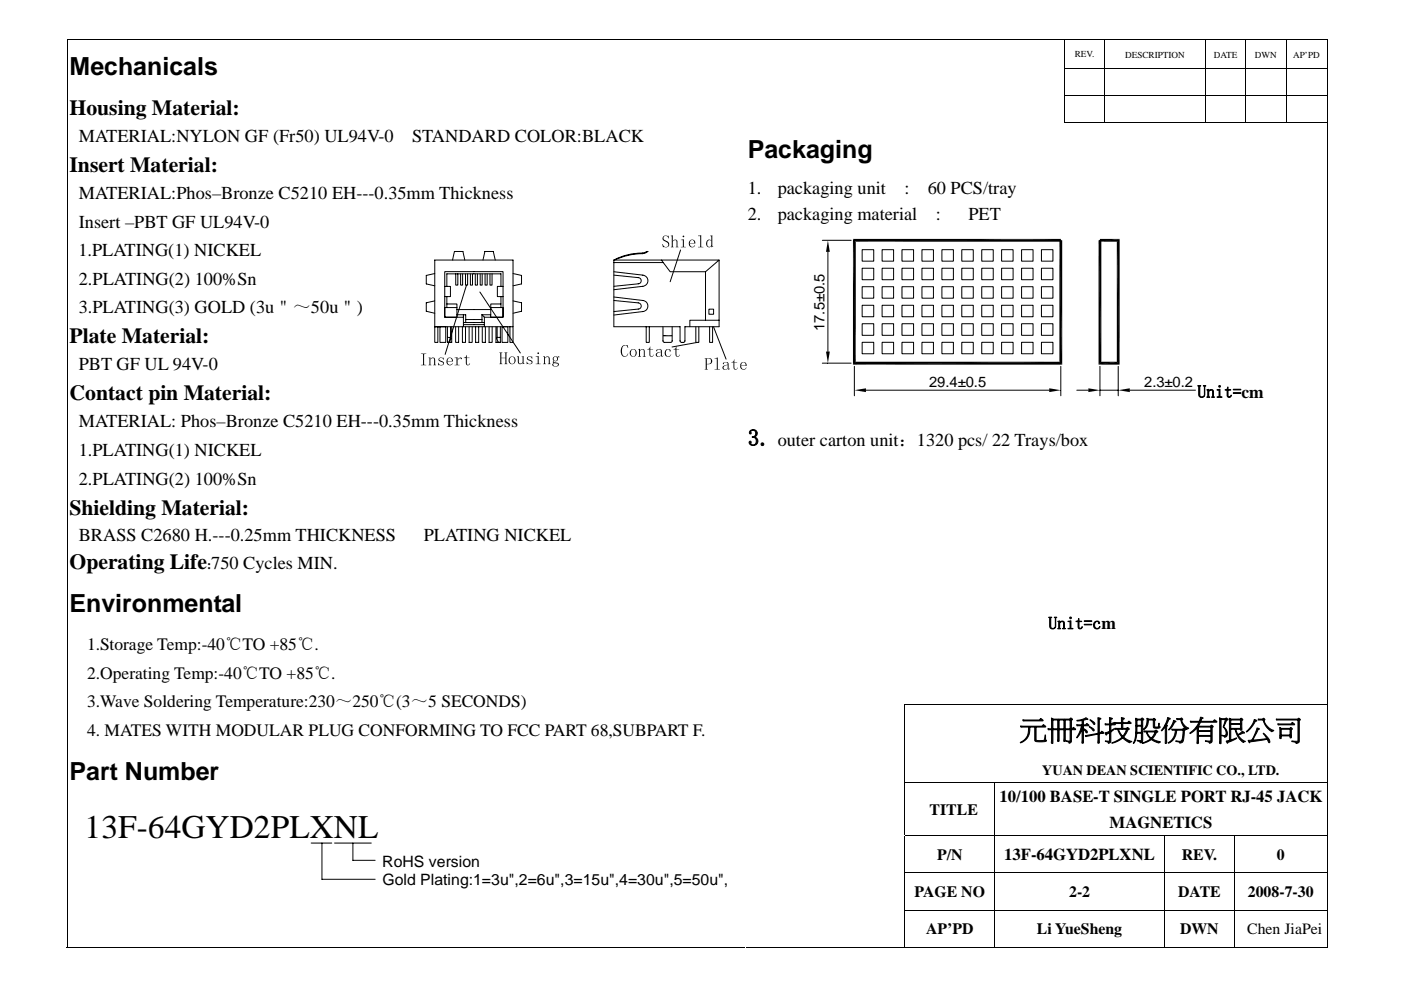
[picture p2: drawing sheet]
<svg xmlns="http://www.w3.org/2000/svg" width="297mm" height="210mm" viewBox="0 0 297 210" stroke-linecap="round" stroke-linejoin="round" font-family="sans-serif">
<path d="M14.2 8.3h.1v.1h-.1zM14.2 14.5h.1v.1h-.1zM281.3 8.3h.2v.1h-.2zM14.2 20.2h.1v.1h-.1zM14.2 25.8h.1v.2h-.1zM225.7 25.8h.1v.2h-.1z" fill="#000"/>
<g fill="none" stroke="#000" stroke-width=".21">
<path d="M14.2 8.3h267.3M14.2 8.4v6.1M14.2 14.6v5.6M225.7 14.6h55.8M225.7 8.4v6.1M225.7 14.6v5.6M234.2 8.4v6.1M234.2 14.6v5.6M255.6 8.4v6.1M255.6 14.6v5.6M264.1 8.4v6.1M264.1 14.6v5.6"/>
<path d="M272.7 8.4v6.1M272.7 14.6v5.6M281.4 8.4v6.1M281.4 14.6v5.6M14.2 20.3v5.5M14.2 26v123.3M225.7 20.2h55.8M225.7 25.9h55.8M225.7 20.3v5.5M234.2 20.3v5.5M255.6 20.3v5.5M264.1 20.3v5.5"/>
<path d="M272.7 20.3v5.5M281.4 20.3v5.5M281.4 26v123.3M174.3 51h6.2M175.5 53.4v21.2M181.1 51h43.8v26h-43.8zM182.8 53h2.4v2.4h-2.4zM182.8 56.9h2.4v2.4h-2.4zM187 53h2.5v2.4h-2.5zM187 56.9h2.5v2.4h-2.5zM191.2 53h2.5v2.4h-2.5zM191.2 56.9h2.5v2.4h-2.5z"/>
<path d="M195.5 53h2.4v2.4h-2.4zM195.5 56.9h2.4v2.4h-2.4zM199.7 53h2.4v2.4h-2.4zM199.7 56.9h2.4v2.4h-2.4zM203.9 53h2.5v2.4h-2.5zM203.9 56.9h2.5v2.4h-2.5zM208.1 53h2.5v2.4h-2.5zM208.1 56.9h2.5v2.4h-2.5zM212.4 53h2.4v2.4h-2.4zM212.4 56.9h2.4v2.4h-2.4zM216.6 53h2.4v2.4h-2.4zM216.6 56.9h2.4v2.4h-2.4z"/>
<path d="M220.8 53h2.4v2.4h-2.4zM220.8 56.9h2.4v2.4h-2.4zM233.2 51h3.9v26h-3.9zM174.3 77h6.2M181.1 77.7v6.2M182.8 60.8h2.4v2.4h-2.4zM182.8 64.7h2.4v2.5h-2.4zM182.8 68.7h2.4v2.4h-2.4zM182.8 72.6h2.4v2.4h-2.4zM187 60.8h2.5v2.4h-2.5zM187 64.7h2.5v2.5h-2.5zM187 68.7h2.5v2.4h-2.5z"/>
<path d="M187 72.6h2.5v2.4h-2.5zM191.2 60.8h2.5v2.4h-2.5zM191.2 64.7h2.5v2.5h-2.5zM191.2 68.7h2.5v2.4h-2.5zM191.2 72.6h2.5v2.4h-2.5zM195.5 60.8h2.4v2.4h-2.4zM195.5 64.7h2.4v2.5h-2.4zM195.5 68.7h2.4v2.4h-2.4zM195.5 72.6h2.4v2.4h-2.4zM199.7 60.8h2.4v2.4h-2.4zM199.7 64.7h2.4v2.5h-2.4zM199.7 68.7h2.4v2.4h-2.4z"/>
<path d="M199.7 72.6h2.4v2.4h-2.4zM203.9 60.8h2.5v2.4h-2.5zM203.9 64.7h2.5v2.5h-2.5zM203.9 68.7h2.5v2.4h-2.5zM203.9 72.6h2.5v2.4h-2.5zM208.1 60.8h2.5v2.4h-2.5zM208.1 64.7h2.5v2.5h-2.5zM208.1 68.7h2.5v2.4h-2.5zM208.1 72.6h2.5v2.4h-2.5zM212.4 60.8h2.4v2.4h-2.4zM212.4 64.7h2.4v2.5h-2.4zM212.4 68.7h2.4v2.4h-2.4z"/>
<path d="M212.4 72.6h2.4v2.4h-2.4zM216.6 60.8h2.4v2.4h-2.4zM216.6 64.7h2.4v2.5h-2.4zM216.6 68.7h2.4v2.4h-2.4zM216.6 72.6h2.4v2.4h-2.4zM220.8 60.8h2.4v2.4h-2.4zM220.8 64.7h2.4v2.5h-2.4zM220.8 68.7h2.4v2.4h-2.4zM220.8 72.6h2.4v2.4h-2.4zM224.9 77.7v6.2M233.2 77.7v6.2M237.1 77.7v6.2"/>
<path d="M183.6 82.8h38.9M228.3 82.8h2.5M233.2 82.8h3.9M239.5 82.8h14"/>
</g>
<g fill="#000">
<path d="M175.5 51l.4 2.4h-.8zM180.8 50.7l.6 26-.6 .6zM180.8 50.7l.6 .6v25.4zM181.4 51.3l43.5-.6v.6zM180.8 50.7h44.1l-43.5 .6zM233.2 50.7h4.2l-4.2 .6zM233.2 51.3l4.2-.6-.6 .6zM236.8 51.3l.6 26-.6-.6zM237.4 50.7v26.6l-.6-26zM175.1 74.6h.8l-.4 2.4zM180.8 77.3l43.8-.6 .6 .6zM181.4 76.7h43.2l-43.8 .6z"/>
<path d="M224.6 51l.6 26.3-.6-.6zM224.6 51h.6v26.3zM232.9 51l.6 25.7-.6 .6zM232.9 51h.6v25.7zM233.5 76.7h3.3l-3.9 .6zM232.9 77.3l3.9-.6 .6 .6zM181.1 82.8l2.5-.4v.8zM222.5 82.4l2.4 .4-2.4 .4zM230.8 82.4l2.4 .4-2.4 .4zM237.1 82.8l2.4-.4v.8z"/>
</g>
<g fill="#fff">
<path d="M192 149.5h18.8v16.5h-18.8z"/>
<path d="M192.4 149.4h18v16.5h-18z"/>
<path d="M210.8 149.5h70.5v16.5h-70.5z"/>
<path d="M211.4 149.4h69.5v11h-69.5z"/>
<path d="M211.4 160.4h69.5v5.5h-69.5z"/>
</g>
<path d="M14.2 149.3h.1v.1h-.1zM191.8 149.3h.2v.1h-.2zM14.2 166h.1v.1h-.1zM14.2 177.1h.1v.2h-.1zM14.2 185.1h.1v.1h-.1zM14.2 193h.1v.1h-.1zM281.3 200.9h.2v.1h-.2z" fill="#000"/>
<g fill="none" stroke="#000" stroke-width=".21">
<path d="M92.2 55.2h16.6v14.1h-16.6zM92.2 58l-1.8 .4v1.8l1.8 .4M95.9 55.2l.4-1.9h1.8l.4 1.9M96.6 58.1v2.4h.5v-2.4M97.7 58.1v2.4h.4v-2.4M98.7 58.1v2.4h.4v-2.4M99.7 58.1v2.4h.5v-2.4M100.8 58.1v2.4h.4v-2.4M101.8 58.1v2.4h.4v-2.4M102.4 55.2l.4-1.9h1.8l.4 1.9M102.8 58.1v2.4h.5v-2.4M103.9 58.1v2.4h.4v-2.4"/>
<path d="M108.8 58l1.8 .4v1.8l-1.8 .4M130.2 55.2h22.3v14.1h-7.3v3l-.3 .3h-.5l-.2-.3v-3h-14zM130.2 57.6l6.1 .8a1.19 1.19 0 0 1 1.1 1.1 1.19 1.19 0 0 1-1.1 1.2l-6.1 .7M130.2 58.4l5.1 .5a.66 .66 0 0 1 .7 .6 .66 .66 0 0 1-.7 .7l-5.1 .5M130.2 55.2a12.6 12.6 0 0 1 6-1.5l1.2-.4a2.47 2.47 0 0 1-2 .5l-2.2 .4-2.9 1M130.2 55.7h10.4M140.2 55.2l1.9 2.4h7.5v10.3M144.3 53l-2.2 6.8M152.5 55.2l-2.9 2.4M92.2 63.8l-1.8 .4v1.8l1.8 .4M92.8 69.3v3.3h-.6v-3.3h.9M93.3 69.3h1.2v3.3h-1.2z"/>
<path d="M94.3 65.2v-7.6h12.4v7.6M94.3 60.7h1.2v2.2h-1.2M94.3 65.2v2.1h2.6M94.3 65.2h2.6M94.7 64.5h2.2v2.8h1.4M94.7 60.7v-2.6h11.5v2.6M94.7 62.9v2.3M94.9 69.3v3.3h.9v-3.3M94.9 71.6h.6M95.5 69.3l.1 2.5-.3 .8M96.6 69.3v3.3h.6v-3.3M96.9 66.8h1.8v1.6"/>
<path d="M96.9 65.7h7.2M98 69.3v3.3h.7v-3.3M98.3 66.8v2.5M98.3 68.9h4.4M98.3 68.4h4.4M98.7 67.8h3.5M98.9 60.5l-4.5 14.7M99.5 69.3v3.3h.6v-3.3M100.8 69.3v3.3h.7v-3.3M101.7 61.9l8.6 13M102.2 66.8h1.9M102.2 66.8v1.6"/>
<path d="M102.2 66.8l.5 .5M102.3 69.3v3.3h.6v-3.3M102.7 67.3v2M103.7 69.3v3.3h.6v-3.3M104.1 65.2h2.6M105.2 69.3v3.3h.9v-3.3M105.4 69.3l-.1 2.5 .3 .8M105.4 71.6h.7M106.2 64.5h-2.1v2.8h-1.4M106.2 62.9v2.3M106.4 69.3h1.3v3.3h-1.3zM106.7 60.7h-1.3v2.2h1.3"/>
<path d="M106.7 65.2v2.1h-2.6M108.1 69.3v3.3h.7v-3.3M108.8 63.8l1.8 .4v1.8l-1.8 .4M130.2 63l6.1 .7a1.18 1.18 0 0 1 1.1 1.2 1.18 1.18 0 0 1-1.1 1.2l-6.1 .7M130.2 63.7l5.1 .5a.66 .66 0 0 1 .7 .7 .66 .66 0 0 1-.7 .7l-5.1 .5M137 69.3v3.3h.7v-3.3M140.6 69.3v3l.3 .3h1.3l.3-.1v-3.2M147.5 69.3v3.3h.7v-3.3M147.8 72.6l-5.3 1M150.3 65.6h1v1.1h-1zM150.4 69.3v3.3h.7v-3.3M151.3 69.3l2.6 6.9"/>
<path d="M152.5 67.9h-6.2v1.4M14.2 149.4v16.6M191.8 149.4h89.7M191.9 149.4v16.6M281.4 149.4v16.6M14.2 166.1v11M14.2 177.3v7.8M66 178.8h4.3M68.3 178.8v7.7h11.2M70.9 178.8h7.8M74.8 178.8v3.7h4.7M191.8 166.1h89.7"/>
<path d="M191.8 177.2h89.7M191.9 166.1v11M191.9 177.3v7.8M210.9 166.1v11M210.9 177.3v7.8M246.9 177.3v7.8M261.7 177.3v7.8M281.4 166.1v11M281.4 177.3v7.8M14.2 185.2v7.8M14.2 193.1v7.9M191.8 185.1h89.7"/>
<path d="M191.8 193h89.7M191.9 185.2v7.8M191.9 193.1v7.9M210.9 185.2v7.8M210.9 193.1v7.9M246.9 185.2v7.8M246.9 193.1v7.9M261.7 185.2v7.8M261.7 193.1v7.9M281.4 185.2v7.8M281.4 193.1v7.9M14.2 200.9h143.7"/>
<path d="M158.2 200.9h33.6M192 200.9h18.8M211 200.9h35.8M247 200.9h14.6M261.8 200.9h19.5"/>
</g>
<g fill="#000">
<path d="M140.7 52.4h.5zM140.6 71.1h1.9l-1.9 .2zM140.6 71.3l1.9-.2v.2z"/>
<path d="M140.4 51.8l.7 .6-.5 .1z" fill-rule="evenodd"/>
<path d="M140.6 50.1l.5-.1-.3 .2a.48 .48 0 0 0 .1 .7l.3 .2a.71 .71 0 0 1 .7 .8 .71 .71 0 0 1-1 .5 .59 .59 0 0 0 .8-.4 .59 .59 0 0 0-.6-.7l-.6-.5z" fill-rule="evenodd"/>
<path d="M140.8 50l.8 .1-.1 .1z" fill-rule="evenodd"/>
<path d="M141.5 50.2l.2-.2 .1 .5z" fill-rule="evenodd"/>
<path d="M142.2 50l.4-.1v2.4l.2 .2h-.6l.2-.2v-2.1z" fill-rule="evenodd"/>
<path d="M142.6 51.1a.63 .63 0 0 1 .9-.2z" fill-rule="evenodd"/>
<path d="M143.1 50.9h.4l.1 1.4 .2 .2h-.5l.1-.2v-1v-.3z" fill-rule="evenodd"/>
<path d="M144.8 50h.2v.3h-.2z" fill-rule="evenodd"/>
<path d="M144.4 50.8l.6-.1v1.6l.4 .2h-1l.4-.2v-1.4z" fill-rule="evenodd"/>
<path d="M146.3 51l.2-.1h.3a.56 .56 0 0 0-.5 .7h-.3z" fill-rule="evenodd"/>
<path d="M146.5 50.9l.2-.1a.68 .68 0 0 1 .7 .8h-1.1l.1 .6 .4 .2h-.3l-.4-.4-.1-.4h1.2a.59 .59 0 0 0-.7-.7z" fill-rule="evenodd"/>
<path d="M146.5 52.4l.6-.1 .2-.3a.53 .53 0 0 1-.8 .4z" fill-rule="evenodd"/>
<path d="M148 50l.7-.1v2.4l.4 .2h-1.1l.5-.2v-2.1z" fill-rule="evenodd"/>
<path d="M150.1 50.9h.5l-.3 .1a.87 .87 0 0 0 0 1.4h.3a.76 .76 0 0 1-.9-.3 .76 .76 0 0 1 .1-1z" fill-rule="evenodd"/>
<path d="M150.4 50.9h.2l.2 .2z" fill-rule="evenodd"/>
<path d="M150.8 52.2h.2l.2 .2-.4 .1z" fill-rule="evenodd"/>
<path d="M150.6 50l.4-.1v2.3l-.4 .2h-.2l.3-.1 .1-.4v-1.7z" fill-rule="evenodd"/>
<path d="M89.2 75h1.2l-.5 .2v2.1l.5 .2h-1.2l.5-.2v-2.1z" fill-rule="evenodd"/>
<path d="M90.8 75.9l.4-.1v1.5l.3 .2h-.7l.3-.2v-1.3z" fill-rule="evenodd"/>
<path d="M91.2 76.1l.3-.2h.3z" fill-rule="evenodd"/>
<path d="M91.5 75.9l.3-.1 .3 .1 .2 1.4 .2 .2h-.6l.2-.2-.1-1.3z" fill-rule="evenodd"/>
<path d="M92.9 77l.1-.1a.51 .51 0 0 0 .6 .5l-.7 .1z" fill-rule="evenodd"/>
<path d="M93.1 75.9l.4-.1 .4 .1-.7 .1-.1 .2 .1 .2 .4 .2a.51 .51 0 0 1 .5 .6 .51 .51 0 0 1-.8 .3l-.2-.1 .8-.1v-.4a.86 .86 0 0 1-.9-.9z" fill-rule="evenodd"/>
<path d="M93.5 75.9l.5-.1 .1 .5z" fill-rule="evenodd"/>
<path d="M94.9 76.1l.5-.2a.57 .57 0 0 0-.5 .7l-.2 .1z" fill-rule="evenodd"/>
<path d="M95.1 75.9l.3-.1a.71 .71 0 0 1 .7 .9h-1.2l.1 .5 .4 .2a.61 .61 0 0 1-.7-.7l1.1-.1a.61 .61 0 0 0-.7-.7z" fill-rule="evenodd"/>
<path d="M95.1 77.4l.9-.4-.4 .5z" fill-rule="evenodd"/>
<path d="M96.4 75.9l.6-.1v1.5l.4 .2h-1l.4-.2v-1.3z" fill-rule="evenodd"/>
<path d="M97.2 76.1l.4-.2-.6 .6z" fill-rule="evenodd"/>
<path d="M97.3 75.9l.3-.1 .4 .3-.2 .1-.1-.2z" fill-rule="evenodd"/>
<path d="M98.9 75.3l.1 .6h.5h-.5v1.1v.3l.3 .1h-.4l-.1-.2v-1.3h-.5l.4-.2z" fill-rule="evenodd"/>
<path d="M98.9 77.4l.6-.1 .2-.3-.2 .4-.3 .1z" fill-rule="evenodd"/>
<path d="M105.9 74.8h.6l-.2 .2v.9l.8 .1h-.8v1l.2 .2h-.6l.2-.2v-2z" fill-rule="evenodd"/>
<path d="M107 74.8h.6l-.2 .2v2l.2 .2h-.6l.1-.2v-1l-.8-.1h.8v-.9z" fill-rule="evenodd"/>
<path d="M108 75.9l.2-.2h.4a.78 .78 0 0 0-.5 .9 .78 .78 0 0 0 .8 .6 .81 .81 0 0 1-1-.3 .81 .81 0 0 1 .1-1z" fill-rule="evenodd"/>
<path d="M108.2 75.7a.78 .78 0 0 1 1.1 .5 .78 .78 0 0 1-.7 1 .77 .77 0 0 0 .5-.9 .77 .77 0 0 0-.9-.6z" fill-rule="evenodd"/>
<path d="M109.6 75.6l.4-.1v1.3l.1 .2 .2 .1h-.4l-.1-1.3z" fill-rule="evenodd"/>
<path d="M110.8 76.9l.4 .3h-.4z" fill-rule="evenodd"/>
<path d="M110.6 75.6l.4-.1v1.4l-.7 .4-.3-.1 .6-.2 .2-.2v-1z" fill-rule="evenodd"/>
<path d="M111.7 76.7l.2 .4 .4 .1-.6 .1z" fill-rule="evenodd"/>
<path d="M111.8 75.8l.5-.2h.4l-.7 .1-.1 .2v.2l.5 .2a.49 .49 0 0 1 .4 .3 .49 .49 0 0 1 0 .5l-.9 .1 .7-.1 .1-.2-.1-.3-.8-.4z" fill-rule="evenodd"/>
<path d="M112.3 75.7l.5-.1 .1 .5z" fill-rule="evenodd"/>
<path d="M114 74.8h.3v.3h-.3z" fill-rule="evenodd"/>
<path d="M113.6 75.6l.6-.1v1.5l.4 .2h-1l.4-.2v-1.3z" fill-rule="evenodd"/>
<path d="M115.1 75.6l.4-.1v1.5l.3 .2h-.7l.3-.2v-1.2z" fill-rule="evenodd"/>
<path d="M115.5 75.9l.3-.2h.3z" fill-rule="evenodd"/>
<path d="M115.8 75.7l.3-.1 .3 .1 .2 1.3 .2 .2h-.6l.1-.2v-1.2z" fill-rule="evenodd"/>
<path d="M117.3 75.8l.7-.2a.49 .49 0 0 0-.6 .4 .49 .49 0 0 0 .3 .6h-.2l-.1 .2 1 .2h-.9l-.2 .4 .1 .2 .4 .1h-.3l-.4-.3 .3-.4-.2-.2 .2-.3a.48 .48 0 0 1-.1-.7z" fill-rule="evenodd"/>
<path d="M117.7 75.7h.6l-.1 .1a.55 .55 0 0 1 0 .7 .55 .55 0 0 1-.7 .1l.5-.1 .1-.3-.1-.4z" fill-rule="evenodd"/>
<path d="M117.5 77h.9l.1 .3a.77 .77 0 0 1-1 .4 .69 .69 0 0 0 .8-.3l-.2-.3z" fill-rule="evenodd"/>
<path d="M118.1 75.7l.4-.1 .1 .2z" fill-rule="evenodd"/>
<path d="M132.1 73.3l.8-.1a1.09 1.09 0 0 0-1 1.6 .8 .8 0 0 0 .8 .8 .93 .93 0 0 1-1.1-1.1l.2-.9z" fill-rule="evenodd"/>
<path d="M132.5 73.3l.6-.1v.6a.6 .6 0 0 0-.6-.5z" fill-rule="evenodd"/>
<path d="M132.5 75.6l.4-.2 .2-.4a.5 .5 0 0 1-.1 .5 .5 .5 0 0 1-.5 .1z" fill-rule="evenodd"/>
<path d="M133.7 74.3l.2-.2h.4a.78 .78 0 0 0-.6 .9 .78 .78 0 0 0 .9 .6 .81 .81 0 0 1-1-.3 .81 .81 0 0 1 .1-1z" fill-rule="evenodd"/>
<path d="M133.9 74.1a.78 .78 0 0 1 1.1 .6 .78 .78 0 0 1-.7 .9 .77 .77 0 0 0 .5-.9 .77 .77 0 0 0-.9-.6z" fill-rule="evenodd"/>
<path d="M135.3 74h.4v1.5l.2 .2h-.6l.2-.2v-1.4z" fill-rule="evenodd"/>
<path d="M135.7 74.3l.2-.2h.3z" fill-rule="evenodd"/>
<path d="M135.9 74.1h.7l.1 1.4 .2 .2h-.6l.2-.2-.1-1.3z" fill-rule="evenodd"/>
<path d="M137.8 73.5l.1 .5h.6l-.6 .1v1.1v.3l.3 .1h-.3l-.2-.3v-1.2h-.5l.4-.2z" fill-rule="evenodd"/>
<path d="M137.9 75.6l.5-.1 .2-.3-.4 .5z" fill-rule="evenodd"/>
<path d="M139.2 74.9l.5-.2h.4l-.6 .1-.2 .3v.4l.6 .1a.51 .51 0 0 1-.7 0 .51 .51 0 0 1 0-.7z" fill-rule="evenodd"/>
<path d="M139.2 74.2l.9-.1-.7 .1-.2 .3-.1-.1z" fill-rule="evenodd"/>
<path d="M139.8 74.1h.3l.2 .2v1.1l.3 .2-.2 .1-.3-.2v-.8h-.4l.4-.1v-.4z" fill-rule="evenodd"/>
<path d="M139.6 75.6l.5-.1z" fill-rule="evenodd"/>
<path d="M140.6 75.3v.3l-.2-.1z" fill-rule="evenodd"/>
<path d="M141.1 74.3l.2-.2h.4a.78 .78 0 0 0-.5 .8 .78 .78 0 0 0 .5 .7 .75 .75 0 0 1-.8-.5 .75 .75 0 0 1 .2-.8z" fill-rule="evenodd"/>
<path d="M141.3 74.1h.7l.2 .4h-.2l-.1-.3z" fill-rule="evenodd"/>
<path d="M141.4 75.6a.84 .84 0 0 0 .9-.5 .58 .58 0 0 1-.9 .5z" fill-rule="evenodd"/>
<path d="M142.8 74l.4-.1 .1-.4 .1 .5h.6l-.6 .1v1.1l.1 .3 .2 .1h-.3l-.2-.3v-1.2z" fill-rule="evenodd"/>
<path d="M143.4 75.6l.5-.1 .2-.3-.1 .3-.3 .2z" fill-rule="evenodd"/>
<path d="M149.5 76h.7l-.3 .1v1.1h.7l-.7 .1v.9l.2 .2h-.7l.2-.2v-2.1z" fill-rule="evenodd"/>
<path d="M149.4 75.9h.9a.66 .66 0 0 1 .7 .5 .66 .66 0 0 1-.4 .8h-.7l.6-.1a.7 .7 0 0 0 .1-.9z" fill-rule="evenodd"/>
<path d="M151.5 75.9l.7-.1v2.4l.5 .2h-1.2l.5-.2v-2.1z" fill-rule="evenodd"/>
<path d="M153.2 77.8l.6-.4h.5a.75 .75 0 0 0-.9 .6l.1 .2 .5 .2a.53 .53 0 0 1-.6 0 .53 .53 0 0 1-.2-.6z" fill-rule="evenodd"/>
<path d="M153.4 76.9l.8-.1-.6 .1-.3 .4-.1-.2z" fill-rule="evenodd"/>
<path d="M153.9 76.8h.3l.3 .3v1.2h.2l-.4 .1-.1-.2 .1-.8h-.5l.5-.1-.1-.4z" fill-rule="evenodd"/>
<path d="M153.7 78.4l.6-.2z" fill-rule="evenodd"/>
<path d="M154.7 78v.3h-.1z" fill-rule="evenodd"/>
<path d="M155.6 76.2l.1 .6h.6l-.6 .1v1.1l.1 .3h.2l-.3 .1-.2-.3v-1.2h-.4l.4-.2z" fill-rule="evenodd"/>
<path d="M155.7 78.4l.5-.2 .2-.2-.4 .4z" fill-rule="evenodd"/>
<path d="M157.1 77l.5-.2a.6 .6 0 0 0-.5 .7l-.2 .1z" fill-rule="evenodd"/>
<path d="M157.3 76.8h.3a.68 .68 0 0 1 .7 .8h-1.2l.2 .5 .4 .2a.59 .59 0 0 1-.8-.7l1.2-.1a.61 .61 0 0 0-.8-.7z" fill-rule="evenodd"/>
<path d="M157.4 78.4a.7 .7 0 0 0 .8-.5l-.1 .4z" fill-rule="evenodd"/>
</g>
<text font-size="7" x="17.9" y="177.8">13F-64GYD2PLXNL</text>
<text font-size="6" x="216.1" y="156.7">元冊科技股份有限公司</text>
<g font-size="5.3">
<text x="14.7" y="15.9">Mechanicals</text>
<text x="158.5" y="33.5">Packaging</text>
<text x="14.7" y="129.8">Environmental</text>
<text x="14.7" y="165.5">Part Number</text>
</g>
<text font-size="4.9" x="158.5" y="94.5">3.</text>
<g font-size="4.6">
<text x="14.7" y="24.4">Housing Material:</text>
<text x="14.7" y="36.5">Insert Material:</text>
<text x="14.7" y="72.8">Plate Material:</text>
<text x="14.7" y="84.9">Contact pin Material:</text>
<text x="14.7" y="109.1">Shielding Material:</text>
<text x="14.7" y="120.7">Operating Life</text>
</g>
<g font-size="3.9">
<text x="16.7" y="30.2">MATERIAL:NYLON GF (Fr50) UL94V-0</text>
<text x="87.4" y="30.2">STANDARD COLOR:BLACK</text>
<text x="158.5" y="41.1">1.</text>
<text x="164.9" y="41.1">packaging unit</text>
<text x="191.7" y="41.1">:</text>
<text x="196.7" y="41.1">60 PCS/tray</text>
<text x="16.7" y="42.2">MATERIAL:Phos–Bronze C5210 EH---0.35mm Thickness</text>
<text x="158.5" y="46.7">2.</text>
<text x="164.9" y="46.7">packaging material</text>
<text x="198.4" y="46.7">:</text>
<text x="205.3" y="46.7">PET</text>
<text x="16.7" y="48.3">Insert –PBT GF UL94V-0</text>
<text x="16.6" y="54.4">1.PLATING(1) NICKEL</text>
<text x="16.7" y="60.4">2.PLATING(2) 100%Sn</text>
<text x="16.7" y="66.5">3.PLATING(3) GOLD (3u＂～50u＂)</text>
<text x="16.7" y="78.5">PBT GF UL 94V-0</text>
<text x="16.7" y="90.7">MATERIAL: Phos–Bronze C5210 EH---0.35mm Thickness</text>
<text x="164.9" y="94.5">outer carton unit：1320 pcs/ 22 Trays/box</text>
<text x="16.7" y="96.7">1.PLATING(1) NICKEL</text>
<text x="16.7" y="102.8">2.PLATING(2) 100%Sn</text>
<text x="16.7" y="114.9">BRASS C2680 H.---0.25mm THICKNESS</text>
<text x="89.8" y="114.9">PLATING NICKEL</text>
<text x="44.8" y="120.7">750 Cycles MIN.</text>
</g>
<g font-size="3.7">
<text x="253.9" y="84.3">Unit=cm</text>
<text x="18.5" y="137.9">1.Storage Temp:-40℃TO +85℃.</text>
<text x="222.3" y="133.4">Unit=cm</text>
<text x="18.5" y="144">2.Operating Temp:-40℃TO +85℃.</text>
<text x="18.5" y="150">3.Wave Soldering Temperature:230～250℃(3～5 SECONDS)</text>
<text x="18.5" y="156.1">4. MATES WITH MODULAR PLUG CONFORMING TO FCC PART 68,SUBPART F.</text>
</g>
<g font-size="3.5">
<text x="211.9" y="170.2">10/100 BASE-T SINGLE PORT RJ-45 JACK</text>
<text x="235.3" y="175.7">MAGNETICS</text>
<text x="212.9" y="182.5">13F-64GYD2PLXNL</text>
</g>
<g font-size="3.3">
<text x="197.1" y="172.9">TITLE</text>
<text x="81" y="183.9">RoHS version</text>
<text x="198.7" y="182.4">P/N</text>
<text x="250.6" y="182.4">REV.</text>
<text x="270.7" y="182.4">0</text>
<text x="81.1" y="187.7">Gold Plating:1=3u&quot;,2=6u&quot;,3=15u&quot;,4=30u&quot;,5=50u&quot;,</text>
<text x="193.9" y="190.3">PAGE NO</text>
<text x="226.7" y="190.3">2-2</text>
<text x="249.8" y="190.3">DATE</text>
<text x="264.6" y="190.3">2008-7-30</text>
<text x="196.4" y="198.2">AP’PD</text>
<text x="219.8" y="198.2">Li YueSheng</text>
<text x="250.2" y="198.2">DWN</text>
<text x="264.4" y="198.2">Chen JiaPei</text>
</g>
<g font-size="3.1">
<text x="174.8" y="70.2" transform="rotate(-90 174.8 70.2)">17.5±0.5</text>
<text x="197" y="82.1">29.4±0.5</text>
<text x="242.6" y="82.1">2.3±0.2</text>
</g>
<text font-size="3" x="221" y="164.3">YUAN DEAN SCIENTIFIC CO., LTD.</text>
<text font-size="2.6" x="43.9" y="120.7">:</text>
<g font-size="1.9">
<text x="227.9" y="12.1">REV.</text>
<text x="238.6" y="12.4">DESCRIPTION</text>
<text x="257.4" y="12.4">DATE</text>
<text x="266.1" y="12.4">DWN</text>
<text x="274.2" y="12.4">AP’PD</text>
</g>
</svg>
